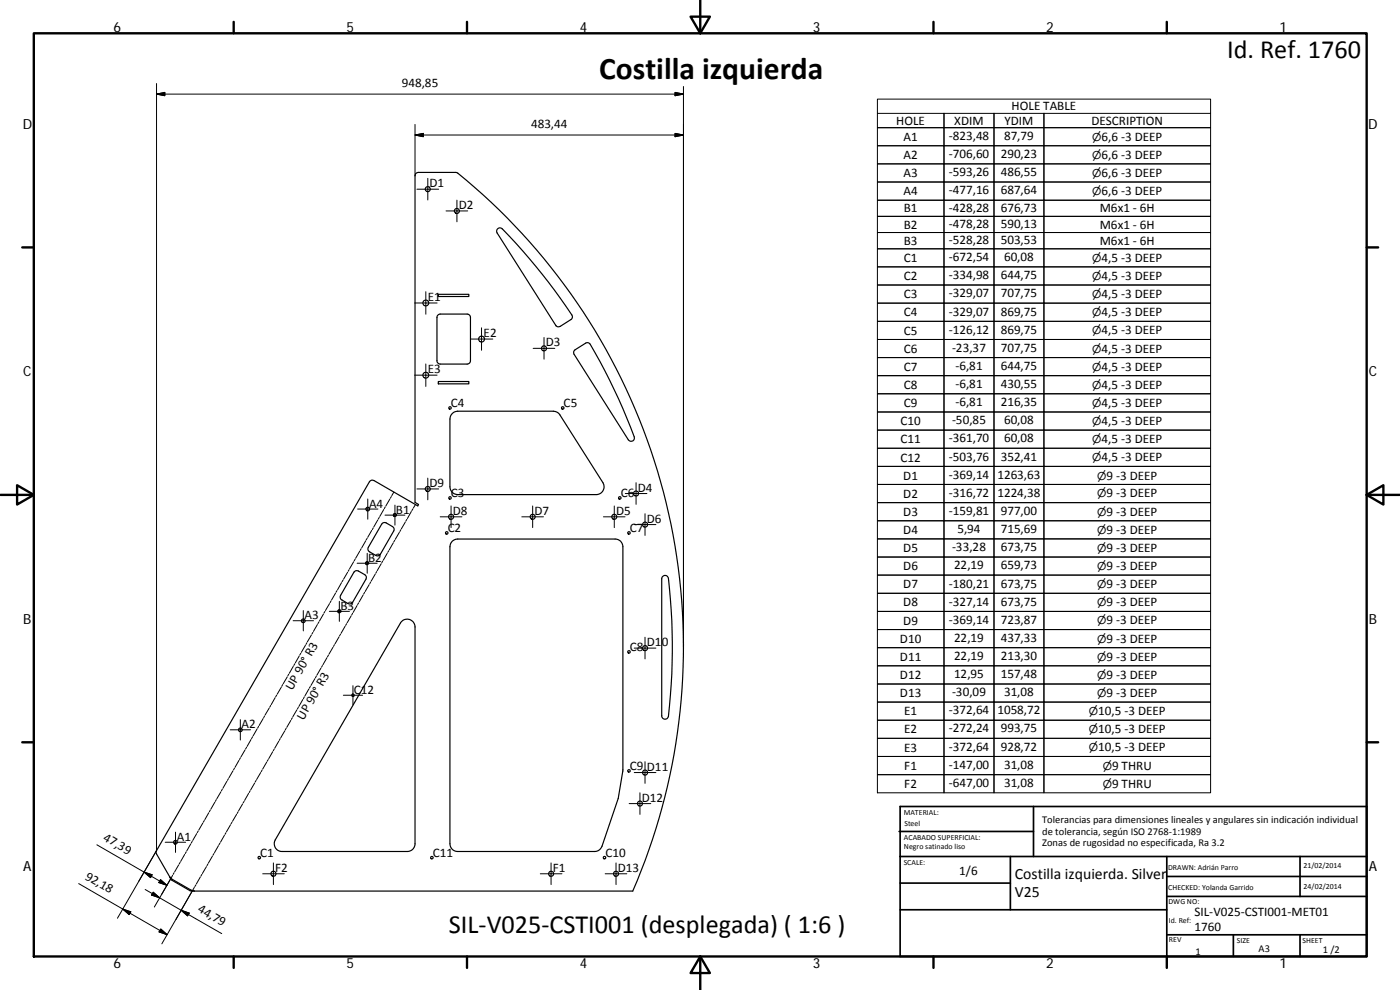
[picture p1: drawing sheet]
<svg xmlns="http://www.w3.org/2000/svg" width="420mm" height="297mm" viewBox="0 0 420 297" stroke-linecap="round" stroke-linejoin="round" font-family="sans-serif">
<g fill="none" stroke="#000" stroke-width=".36">
<path d="M124.7 52.1l.8-.4 11.5 .1a183 183 0 0 1 52.9 215.6h-131.6l-1.1-.4-6-3.6-4.3-7.4 .1-.8 64-110.8 .6-.3 .6 .1 13.2 7.6 .2-.4-1-.7v-98zM149.3 68.7l.6-.3h.5a160.1 160.1 0 0 1 21.4 26.5l-.3 .9-3.4 2.1-.6 .2-.6-.3-17.7-27.9-.2-.5zM131.3 94.6l.8-.4h8.1l.8 .4 .2 .6v13l-.2 .7-.4 .2-8.5 .1-.9-.5-.1-13.4zM131.5 88.3h9.2v.7h-9.2zM131.5 114.5h9.2v.7h-9.2zM172.4 105.1l3.5-2.2 .9 .1a156 156 0 0 1 13.6 28.6 1 1 0 0 1-.8 .8 1 1 0 0 1-1-.4l-16.3-25.7-.1-.6zM135.7 124.1l.6-.5 1.1-.2h28.7l.9 .2 1 .9 12.9 20.3a2.36 2.36 0 0 1-1.9 3.6h-41.6a2.35 2.35 0 0 1-2.4-2.3v-20.4l.3-1zM114.8 156.9h1.1l2.1 1.2 .3 .8-4.1 7.4-1 .5-2.5-1.4-.3-.8zM106.3 171.5l.6-.3 .7 .1 2 1.3 .3 .8-4.1 7.3-.9 .5-2.5-1.3-.3-1.1zM135.7 162.4l1-.6 .7-.1h47.2a2.28 2.28 0 0 1 2.3 2.3v67.1l-1.4 8.5-4.8 14.3a2.34 2.34 0 0 1-2.3 1.6h-41a2.31 2.31 0 0 1-2.4-2.3v-89.2l.3-1zM198.8 173a1 1 0 0 1 1.1-.3 1 1 0 0 1 .7 .8 172.3 172.3 0 0 1-.2 41.8 .99 .99 0 0 1-1.1 .4 .99 .99 0 0 1-.7-.9v-41.1zM120.6 186.4a2.34 2.34 0 0 1 2.6-.4 2.34 2.34 0 0 1 1.4 2.1v65.1a2.31 2.31 0 0 1-2.4 2.3h-37.6a2.32 2.32 0 0 1-2-3.5z"/>
<path d="M50.9 263.1l.7 1 5.5 3.2 1.2 .1"/>
<circle cx="128.4" cy="56.8" r=".75"/>
<circle cx="137.1" cy="63.3" r=".75"/>
<circle cx="127.8" cy="90.9" r=".88"/>
<circle cx="127.8" cy="112.6" r=".88"/>
<circle cx="144.5" cy="101.7" r=".87"/>
<circle cx="163.3" cy="104.5" r=".76"/>
<circle cx="135.1" cy="122.4" r=".38"/>
<circle cx="168.9" cy="122.4" r=".39"/>
<circle cx="110.4" cy="152.7" r=".55"/>
<circle cx="118.5" cy="154.5" r=".41"/>
<circle cx="128.4" cy="146.7" r=".75"/>
<circle cx="134.1" cy="159.9" r=".38"/>
<circle cx="135.1" cy="149.4" r=".38"/>
<circle cx="135.4" cy="155.1" r=".76"/>
<circle cx="159.9" cy="155.1" r=".76"/>
<circle cx="184.4" cy="155.1" r=".76"/>
<circle cx="186" cy="149.4" r=".39"/>
<circle cx="188.8" cy="159.9" r=".36"/>
<circle cx="190.9" cy="148.1" r=".75"/>
<circle cx="193.6" cy="157.4" r=".74"/>
<circle cx="110.2" cy="169" r=".42"/>
<circle cx="91" cy="186.3" r=".55"/>
<circle cx="101.9" cy="183.4" r=".42"/>
<circle cx="188.8" cy="195.6" r=".37"/>
<circle cx="193.6" cy="194.5" r=".75"/>
<circle cx="72.1" cy="219" r=".55"/>
<circle cx="105.9" cy="208.6" r=".38"/>
<circle cx="188.8" cy="231.3" r=".36"/>
<circle cx="193.6" cy="231.8" r=".75"/>
<circle cx="52.7" cy="252.7" r=".56"/>
<circle cx="77.8" cy="257.3" r=".36"/>
<circle cx="129.6" cy="257.3" r=".38"/>
<circle cx="181.4" cy="257.3" r=".36"/>
<circle cx="192.1" cy="241.1" r=".74"/>
<circle cx="82.1" cy="262.1" r=".76"/>
<circle cx="165.4" cy="262.2" r=".75"/>
<circle cx="184.9" cy="262.1" r=".76"/>
</g>
<g fill="none" stroke="#000" stroke-width=".3">
<path d="M47 28.2l2.5-.5v1zM47 28.2h158.1M47 25.1v230.1l-11.7 20.3M124.6 37.3v15.4M202.6 27.7l2.5 .5-2.5 .5zM205.1 26v168.2M263.3 34h20v4.3M263.3 29.7h100v208.2h-100zM298.3 34v203.9M313.3 38.3v5.4h50h-100h20v5.5M363.3 34h-80v203.9v-5.5h-20h100h-50v-5.4M124.6 40.5l2.4-.5v1z"/>
<path d="M124.6 40.5h80.5M125.1 56.8h6.5M128.4 53.5v6.5M202.6 40l2.5 .5-2.5 .5zM283.3 43.7v-5.4h-20h100h-50v-4.3v203.9M313.3 43.7v5.5h50h-100h20v5.4M313.3 49.2v5.4h50h-100h20v5.5M313.3 54.6v5.5h50h-100h20v4.8M133.9 63.3h6.5M137.1 60v6.5M313.3 60.1v4.8h50h-100h20v4.9M313.3 64.9v4.9h50h-100h20v4.9"/>
<path d="M313.3 69.8v4.9h50h-100h20v5.4M313.3 74.7v5.4h50h-100h20v5.4M124.4 90.9h6.8M127.8 87.5v6.8M144.5 98.4v6.7M313.3 80.1v5.4h50h-100h20v5.5M313.3 85.5v5.5h50h-100h20v5.4M313.3 91v5.4h50h-100h20v5.5M313.3 96.4v5.5h50h-100h20v5.4M124.4 112.6h6.8M127.8 109.2v6.8M141.2 101.7h6.7"/>
<path d="M160 104.5h6.5M163.3 101.3v6.5M313.3 101.9v5.4h50h-100h20v5.4M313.3 107.3v5.4h50h-100h20v5.5M313.3 112.7v5.5h50h-100h20v5.4M313.3 118.2v5.4h50h-100h20v5.5M313.3 123.6v5.5h50h-100h20v5.4M313.3 129.1v5.4h50h-100h20v5.4M313.3 134.5v5.4h50h-100h20v5.5M313.3 139.9v5.5h50h-100h20v5.4M107.3 152.7h6.1M110.4 149.7v6.1"/>
<path d="M111.6 159.2l-1.2 2M112 158.4l-.3 .5M113.4 156l-1.2 2.1M113.8 155.2l-.3 .5M115.2 152.9l-1.2 2.1M115.5 154.6h6M115.6 152.1l-.3 .5M117 149.7l-1.2 2.1M117.5 149l-.4 .5M118.2 147.6l-.6 1.1M118.5 151.6v6M119 154.7a.5 .5 0 0 0-.3-.6 .5 .5 0 0 0-.6 .3 .5 .5 0 0 0 .3 .6"/>
<path d="M119.9 159.7l-1.3 2.1M120.3 158.9l-.3 .6M121.7 156.6l-1.3 2.1M122.1 155.8l-.3 .5M123.5 153.5l-1.2 2.1M123.9 152.7l-.3 .5M124.7 151.4l-.6 1M125.1 146.7h6.5M128.4 143.4v6.6M132.1 155.1h6.5M135.4 151.8v6.5M156.6 155.1h6.5"/>
<path d="M159.9 151.8v6.5M181.1 155.1h6.5M184.4 151.8v6.5M187.7 148.1h6.5M190.3 157.4h6.5M190.9 144.8v6.5M193.6 154.1v6.6M313.3 145.4v5.4h50h-100h20v5.5M313.3 150.8v5.5h50h-100h20v5.4M313.3 156.3v5.4h50h-100h20v5.4M100.7 178l-1.2 2M101.1 177.2l-.3 .5"/>
<path d="M102.5 174.8l-1.2 2.1M103 174l-.4 .6M104.3 171.7l-1.2 2.1M104.8 170.9l-.3 .5M106.1 168.6l-1.2 2M106.6 167.8l-.3 .5M107.2 169h6M107.9 165.4l-1.2 2.1M108.4 164.6l-.3 .6M109 178.5l-1.2 2.1M109.4 177.7l-.3 .6M109.8 162.3l-1.2 2.1"/>
<path d="M110.2 161.5l-.3 .5M110.2 166v6M110.6 169.2a.49 .49 0 0 0-.2-.7 .49 .49 0 0 0-.7 .3 .49 .49 0 0 0 .3 .7M110.8 175.4l-1.2 2.1M111.2 174.6l-.2 .6M112.6 172.3l-1.2 2.1M113.1 171.5l-.3 .5M114.4 169.1l-1.2 2.1M114.9 168.3l-.3 .6M116.2 166l-1.2 2.1M116.7 165.2l-.3 .5M118 162.9l-1.2 2.1"/>
<path d="M118.5 162.1l-.3 .5M313.3 161.7v5.4h50h-100h20v5.5M313.3 167.1v5.5h50h-100h20v5.4M313.3 172.6v5.4h50h-100h20v5.5M313.3 178v5.5h50h-100h20v5.4M88 186.2h6.1M88 199.9l-1.2 2.1M88.5 199.1l-.3 .6M89.8 196.8l-1.2 2.1M90.3 196l-.3 .5M91 183.2v6.1M91.7 193.6l-1.3 2.1"/>
<path d="M92.1 192.9l-.3 .5M93.5 190.5l-1.3 2.1M93.9 189.7l-.3 .5M95.3 187.4l-1.2 2M95.7 186.6l-.3 .5M96.8 199.7l-.3 .5M97.1 184.2l-1.2 2.1M97.5 183.5l-.3 .5M98.1 197.3l-1.2 2.1M98.6 196.6l-.3 .5M98.8 183.4h6.1M98.9 181.1l-1.2 2.1"/>
<path d="M99.3 180.3l-.3 .5M99.9 194.2l-1.2 2.1M100.4 193.4l-.3 .6M101.8 191.1l-1.2 2.1M101.8 180.4v6M102.2 190.3l-.3 .5M102.3 183.6a.51 .51 0 0 0-.3-.7 .51 .51 0 0 0-.6 .3 .51 .51 0 0 0 .3 .7M103.6 187.9l-1.2 2.1M104 187.1l-.3 .6M105.4 184.8l-1.2 2.1M105.8 184l-.3 .6M107.2 181.7l-1.2 2.1"/>
<path d="M107.6 180.9l-.3 .5M190.3 194.5h6.5M193.6 191.2v6.5M313.3 183.5v5.4h50h-100h20v5.4M313.3 188.9v5.4h50h-100h20v5.5M313.3 194.3v5.5h50h-100h20v5.4M313.3 199.8v5.4h50h-100h20v5.5M69.1 219h6.1M72.1 215.9v6.1M77.1 218.7l-1.1 2.1M77.6 218l-.3 .5M79 215.6l-1.2 2.1"/>
<path d="M79.4 214.8l-.3 .5M80.8 212.5l-1.2 2M81.2 211.7l-.3 .5M82.6 209.3l-1.2 2.1M83 208.6l-.3 .5M84.4 206.2l-1.2 2.1M84.8 205.4l-.3 .5M85.5 219.3l-1.2 2.1M85.9 218.5l-.3 .5M86.2 203.1l-1.2 2M86.7 202.3l-.3 .5M87.3 216.2l-1.2 2"/>
<path d="M87.7 215.3l-.3 .6M89.1 213l-1.2 2.1M89.5 212.2l-.3 .5M90.9 209.9l-1.2 2.1M91.3 209.1l-.3 .5M92.7 206.7l-1.2 2.1M93.1 206l-.3 .5M94.5 203.6l-1.2 2.1M95 202.8l-.3 .5M96.3 200.5l-1.2 2.1M103 208.6h5.8M105.9 205.7v5.8"/>
<path d="M313.3 205.2v5.5h50h-100h20v5.4M313.3 210.7v5.4h50h-100h20v5.4M313.3 216.1v5.4h50h-100h20v5.5M64.9 239.9l-.3 .5M66.3 237.6l-1.2 2M66.7 236.8l-.2 .5M68.1 234.4l-1.2 2.1M68.6 233.6l-.3 .5M69.9 231.3l-1.2 2.1M70.4 230.5l-.3 .5M71.7 228.1l-1.2 2.2M72.2 227.4l-.3 .5"/>
<path d="M73.5 225l-1.2 2.1M74 224.2l-.3 .5M74.6 238.1l-1.2 2.1M75.1 237.3l-.3 .5M75.3 221.9l-1.1 2.1M75.8 221.1l-.3 .5M76.4 235l-1.2 2M76.9 234.1l-.3 .6M78.2 231.8l-1.2 2.1M78.7 231l-.3 .5M80 228.7l-1.2 2.1M80.5 227.9l-.3 .5"/>
<path d="M81.8 225.6l-1.1 2M82.3 224.7l-.3 .6M83.7 222.4l-1.2 2.1M84.1 221.6l-.3 .5M190.3 231.8h6.5M192.1 237.9v6.4M193.6 228.5v6.5M313.3 221.5v5.5h50h-100h20v5.4M29.1 253.5l21 12.1M49.6 252.7h6.1M52.7 249.7v6.1M53.6 259.5l-1.2 2.1"/>
<path d="M54.1 258.7l-.3 .5M55.4 256.4l-1.2 2.1M55.9 255.6l-.3 .5M57.2 253.2l-1.2 2.1M57.7 252.4l-.3 .6M59 250.1l-1.2 2.1M59.5 249.3l-.3 .5M60.9 247l-1.2 2M61.3 246.2l-.3 .5M62.4 259.2l-.3 .5M62.7 243.8l-1.2 2.1M63.1 243l-.3 .5"/>
<path d="M63.8 256.9l-1.3 2.1M64.2 256.1l-.3 .5M64.5 240.7l-1.2 2.1M65.6 253.7l-1.2 2.1M66 252.9l-.3 .6M67.4 250.6l-1.2 2.1M67.8 249.8l-.3 .5M69.2 247.5l-1.2 2.1M69.6 246.7l-.3 .5M71 244.3l-1.2 2.1M71.5 243.5l-.3 .6M72.8 241.2l-1.2 2.1"/>
<path d="M73.3 240.4l-.3 .5M82.1 258.9v6.5M165.4 258.9v6.5M184.9 258.9v6.5M188.8 241.1h6.5M23.6 265.1l26.6 15.3M36.8 272.8l2.5 .8-.5 .8zM43.2 261.7l2.4 .8-.4 .8zM43.6 266.9l22.9 13.2M46 267.7l1.9 1.7-2.4-.8zM48.2 263.9l1.9 1.7-2.4-.8zM48.2 278.7l2 1.7-2.5-.8z"/>
<path d="M51.8 262.7l-5.5 9.4M52.2 261.9l-.2 .5M54.4 273.1l2.4 .9-.5 .8zM58.3 266.3l-9.7 16.9M58.8 265.5l-.3 .5M60.1 263.1l-1.2 2.1M60.6 262.3l-.3 .6M62 260l-1.3 2.1M78.8 262.2h6.5M162.1 262.2h6.5M181.6 262.2h6.5"/>
</g>
<g fill="none" stroke="#000" stroke-width=".71">
<path d="M10.1 10h400.1v277h-400.1zM70.1 6.6v3.4M140.2 6.6v3.4M207.3 5h5.8l-2.9 5zM210.2 0v10M280.2 6.6v3.4M350.2 6.6v3.4M6.7 74.2h3.4M410.2 74.2h3.4M.2 148.5h9.9M5.1 145.6l5 2.9-5 2.9zM410.2 148.5l5-2.9v5.8z"/>
<path d="M410.2 148.5h9.9M6.7 222.7h3.4M410.2 222.7h3.4M70.1 287v3.4M140.2 287v3.4M210.2 287l2.9 5h-5.8zM210.2 287v10M280.2 287v3.4M350.2 287v3.4"/>
</g>
<g fill="none" stroke="#000" stroke-width=".51">
<path d="M269.8 249.5h40.4M270.1 257h140.1M270.1 242h140.1v45h-140.1zM303.2 257v16M310.2 242v15M350.2 257v30M390.2 257v12M270.1 273h80.1M270.1 265h33.1M350.2 269h60M350.2 263h60M350.2 280.5h60"/>
<path d="M370.2 280.5v6.5M390.2 280.5v6.5"/>
</g>
<path d="M47 28.2l2.5-.5v1zM202.6 27.7l2.5 .5-2.5 .5zM124.6 40.5l2.4-.5v1zM202.6 40l2.5 .5-2.5 .5zM36.8 272.8l2.5 .8-.5 .8zM46 267.7l1.9 1.7-2.4-.8zM43.2 261.7l2.4 .8-.4 .8zM48.2 263.9l1.9 1.7-2.4-.8zM48.2 278.7l2 1.7-2.5-.8zM54.4 273.1l2.4 .9-.5 .8z" fill="#000" stroke="#000" stroke-width=".3"/>
<text font-size="9.4" x="179.8" y="23.6">Costilla izquierda</text>
<g font-size="7.9">
<text x="368.3" y="17.3">Id. Ref. 1760</text>
<text x="134.7" y="279.8">SIL‐V025‐CSTI001 (desplegada) ( 1:6 )</text>
</g>
<g font-size="4.7">
<text x="304.6" y="263.9">Costilla izquierda. Silver</text>
<text x="304.6" y="269.3">V25</text>
</g>
<g font-size="4.2">
<text x="34" y="9.6">6</text>
<text x="104" y="9.6">5</text>
<text x="174" y="9.6">4</text>
<text x="244" y="9.6">3</text>
<text x="314" y="9.6">2</text>
<text x="384" y="9.6">1</text>
<text x="6.8" y="38.7">D</text>
<text x="410.6" y="38.7">D</text>
<text x="7" y="112.9">C</text>
<text x="410.8" y="112.9">C</text>
<text x="7" y="187.1">B</text>
<text x="410.8" y="187.1">B</text>
<text x="7" y="261.3">A</text>
<text x="410.8" y="261.3">A</text>
<text x="34" y="290.4">6</text>
<text x="104" y="290.4">5</text>
<text x="174" y="290.4">4</text>
<text x="244" y="290.4">3</text>
<text x="314" y="290.4">2</text>
<text x="384" y="290.4">1</text>
</g>
<g font-size="3.9">
<text x="120.6" y="26.2">948,85</text>
<text x="303.6" y="33.1">HOLE TABLE</text>
<text x="159.4" y="38.5">483,44</text>
<text x="269" y="37.4">HOLE</text>
<text x="286.4" y="37.4">XDIM</text>
<text x="301.4" y="37.4">YDIM</text>
<text x="327.6" y="37.4">DESCRIPTION</text>
<text x="271.2" y="42.3">A1</text>
<text x="271.2" y="47.7">A2</text>
<text x="284.7" y="42">‐823,48</text>
<text x="284.7" y="47.5">‐706,60</text>
<text x="300.3" y="47.5">290,23</text>
<text x="301.3" y="42">87,79</text>
<text x="330.6" y="42.2">6,6 ‐3 DEEP</text>
<text x="330.6" y="47.7">6,6 ‐3 DEEP</text>
<text x="271.2" y="53.1">A3</text>
<text x="284.7" y="52.9">‐593,26</text>
<text x="300.3" y="52.9">486,55</text>
<text x="330.6" y="53.1">6,6 ‐3 DEEP</text>
<text x="128.9" y="56.2">D1</text>
<text x="271.2" y="58.6">A4</text>
<text x="284.7" y="58.3">‐477,16</text>
<text x="300.3" y="58.3">687,64</text>
<text x="330.6" y="58.5">6,6 ‐3 DEEP</text>
<text x="137.7" y="62.8">D2</text>
<text x="271.2" y="63.8">B1</text>
<text x="284.7" y="63.5">‐428,28</text>
<text x="300.3" y="63.5">676,73</text>
<text x="330" y="63.8">M6x1 ‐ 6H</text>
<text x="271.2" y="68.6">B2</text>
<text x="284.7" y="68.3">‐478,28</text>
<text x="300.3" y="68.3">590,13</text>
<text x="330" y="68.6">M6x1 ‐ 6H</text>
<text x="271.2" y="73.5">B3</text>
<text x="284.7" y="73.2">‐528,28</text>
<text x="300.3" y="73.2">503,53</text>
<text x="330" y="73.5">M6x1 ‐ 6H</text>
<text x="271.3" y="78.6">C1</text>
<text x="284.7" y="78.4">‐672,54</text>
<text x="284.7" y="83.8">‐334,98</text>
<text x="300.3" y="83.8">644,75</text>
<text x="301.3" y="78.4">60,08</text>
<text x="330.6" y="78.6">4,5 ‐3 DEEP</text>
<text x="271.3" y="84.1">C2</text>
<text x="271.3" y="89.5">C3</text>
<text x="284.7" y="89.3">‐329,07</text>
<text x="300.3" y="89.3">707,75</text>
<text x="330.6" y="84">4,5 ‐3 DEEP</text>
<text x="330.6" y="89.5">4,5 ‐3 DEEP</text>
<text x="128.4" y="90.3">E1</text>
<text x="271.3" y="94.9">C4</text>
<text x="284.7" y="94.7">‐329,07</text>
<text x="300.3" y="94.7">869,75</text>
<text x="330.6" y="94.9">4,5 ‐3 DEEP</text>
<text x="145.2" y="101.1">E2</text>
<text x="271.3" y="100.4">C5</text>
<text x="284.7" y="100.1">‐126,12</text>
<text x="300.3" y="100.1">869,75</text>
<text x="330.6" y="100.4">4,5 ‐3 DEEP</text>
<text x="163.8" y="103.9">D3</text>
<text x="271.3" y="105.8">C6</text>
<text x="285.7" y="105.6">‐23,37</text>
<text x="300.3" y="105.6">707,75</text>
<text x="330.6" y="105.8">4,5 ‐3 DEEP</text>
<text x="128.4" y="111.9">E3</text>
<text x="271.3" y="111.3">C7</text>
<text x="286.7" y="111">‐6,81</text>
<text x="300.3" y="111">644,75</text>
<text x="330.6" y="111.2">4,5 ‐3 DEEP</text>
<text x="271.3" y="116.7">C8</text>
<text x="286.7" y="116.5">‐6,81</text>
<text x="300.3" y="116.5">430,55</text>
<text x="330.6" y="116.6">4,5 ‐3 DEEP</text>
<text x="135.4" y="122.1">C4</text>
<text x="169.2" y="122.1">C5</text>
<text x="271.3" y="122.2">C9</text>
<text x="286.7" y="121.9">‐6,81</text>
<text x="300.3" y="121.9">216,35</text>
<text x="330.6" y="122.1">4,5 ‐3 DEEP</text>
<text x="270.2" y="127.6">C10</text>
<text x="285.7" y="127.3">‐50,85</text>
<text x="301.3" y="127.3">60,08</text>
<text x="330.6" y="127.6">4,5 ‐3 DEEP</text>
<text x="270.2" y="133">C11</text>
<text x="284.7" y="132.8">‐361,70</text>
<text x="301.3" y="132.8">60,08</text>
<text x="330.6" y="133">4,5 ‐3 DEEP</text>
<text x="270.2" y="138.5">C12</text>
<text x="271.1" y="143.9">D1</text>
<text x="284.7" y="138.2">‐503,76</text>
<text x="284.7" y="143.7">‐369,14</text>
<text x="299.3" y="143.7">1263,63</text>
<text x="300.3" y="138.2">352,41</text>
<text x="330.6" y="138.4">4,5 ‐3 DEEP</text>
<text x="332.1" y="143.9">9 ‐3 DEEP</text>
<text x="128.9" y="146.2">D9</text>
<text x="135.4" y="149.1">C3</text>
<text x="186.3" y="149.1">C6</text>
<text x="191.4" y="147.6">D4</text>
<text x="271.1" y="149.4">D2</text>
<text x="284.7" y="149.1">‐316,72</text>
<text x="299.3" y="149.1">1224,38</text>
<text x="332.1" y="149.3">9 ‐3 DEEP</text>
<text x="110.8" y="152.3">A4</text>
<text x="118.8" y="154.3">B1</text>
<text x="135.9" y="154.5">D8</text>
<text x="160.4" y="154.5">D7</text>
<text x="184.9" y="154.5">D5</text>
<text x="271.1" y="154.7">D3</text>
<text x="284.7" y="154.5">‐159,81</text>
<text x="300.3" y="154.5">977,00</text>
<text x="332.1" y="154.7">9 ‐3 DEEP</text>
<text x="134.4" y="159.6">C2</text>
<text x="189.1" y="159.6">C7</text>
<text x="194.2" y="156.8">D6</text>
<text x="271.1" y="160.2">D4</text>
<text x="287.3" y="159.9">5,94</text>
<text x="300.3" y="159.9">715,69</text>
<text x="332.1" y="160.2">9 ‐3 DEEP</text>
<text x="271.1" y="165.6">D5</text>
<text x="285.7" y="165.4">‐33,28</text>
<text x="300.3" y="165.4">673,75</text>
<text x="332.1" y="165.6">9 ‐3 DEEP</text>
<text x="110.5" y="168.7">B2</text>
<text x="271.1" y="171.1">D6</text>
<text x="286.3" y="170.8">22,19</text>
<text x="300.3" y="170.8">659,73</text>
<text x="332.1" y="171">9 ‐3 DEEP</text>
<text x="271.1" y="176.5">D7</text>
<text x="284.7" y="176.3">‐180,21</text>
<text x="300.3" y="176.3">673,75</text>
<text x="332.1" y="176.5">9 ‐3 DEEP</text>
<text x="91.4" y="185.8">A3</text>
<text x="102.1" y="183.1">B3</text>
<text x="271.1" y="181.9">D8</text>
<text x="284.7" y="181.7">‐327,14</text>
<text x="300.3" y="181.7">673,75</text>
<text x="332.1" y="181.9">9 ‐3 DEEP</text>
<text x="271.1" y="187.4">D9</text>
<text x="284.7" y="187.1">‐369,14</text>
<text x="300.3" y="187.1">723,87</text>
<text x="332.1" y="187.4">9 ‐3 DEEP</text>
<text x="189.1" y="195.3">C8</text>
<text x="194.2" y="193.9">D10</text>
<text x="270.1" y="192.8">D10</text>
<text x="286.3" y="192.6">22,19</text>
<text x="300.3" y="192.6">437,33</text>
<text x="332.1" y="192.8">9 ‐3 DEEP</text>
<text x="270.1" y="198.3">D11</text>
<text x="270.1" y="203.8">D12</text>
<text x="286.3" y="198">22,19</text>
<text x="286.3" y="203.5">12,95</text>
<text x="300.3" y="198">213,30</text>
<text x="300.3" y="203.5">157,48</text>
<text x="332.1" y="198.2">9 ‐3 DEEP</text>
<text x="332.1" y="203.7">9 ‐3 DEEP</text>
<text x="87.7" y="207.3" transform="rotate(-60 87.7 207.3)">UP 90° R3</text>
<text x="106.2" y="208.3">C12</text>
<text x="270.1" y="209.2">D13</text>
<text x="285.7" y="208.9">‐30,09</text>
<text x="301.3" y="208.9">31,08</text>
<text x="332.1" y="209.1">9 ‐3 DEEP</text>
<text x="271.3" y="214.6">E1</text>
<text x="284.7" y="214.3">‐372,64</text>
<text x="299.3" y="214.3">1058,72</text>
<text x="329.6" y="214.6">10,5 ‐3 DEEP</text>
<text x="72.5" y="218.6">A2</text>
<text x="91.1" y="216.3" transform="rotate(-60 91.1 216.3)">UP 90° R3</text>
<text x="271.3" y="220">E2</text>
<text x="284.7" y="219.8">‐272,24</text>
<text x="300.3" y="219.8">993,75</text>
<text x="329.6" y="220">10,5 ‐3 DEEP</text>
<text x="271.3" y="225.5">E3</text>
<text x="284.7" y="225.2">‐372,64</text>
<text x="300.3" y="225.2">928,72</text>
<text x="329.6" y="225.4">10,5 ‐3 DEEP</text>
<text x="189.1" y="231">C9</text>
<text x="194.2" y="231.3">D11</text>
<text x="271.4" y="230.9">F1</text>
<text x="284.7" y="230.7">‐147,00</text>
<text x="301.3" y="230.7">31,08</text>
<text x="333.7" y="230.9">9 THRU</text>
<text x="271.4" y="236.4">F2</text>
<text x="284.7" y="236.1">‐647,00</text>
<text x="301.3" y="236.1">31,08</text>
<text x="333.7" y="236.3">9 THRU</text>
<text x="192.6" y="240.6">D12</text>
<text x="30.8" y="252.1" transform="rotate(30 30.8 252.1)">47,39</text>
<text x="53.1" y="252.3">A1</text>
<text x="78.1" y="257">C1</text>
<text x="129.9" y="257">C11</text>
<text x="181.7" y="257">C10</text>
<text x="25.3" y="263.7" transform="rotate(30 25.3 263.7)">92,18</text>
<text x="82.6" y="261.6">F2</text>
<text x="166" y="261.6">F1</text>
<text x="185.4" y="261.6">D13</text>
<text x="287.9" y="262.6">1/6</text>
<text x="59.1" y="273.5" transform="rotate(30 59.1 273.5)">44,79</text>
<text x="358.5" y="274.9">SIL‐V025‐CSTI001‐MET01</text>
<text x="358.5" y="279.4">1760</text>
</g>
<g font-size="3.3">
<text x="327.8" y="42.2">⌀</text>
<text x="327.8" y="47.7">⌀</text>
<text x="327.8" y="53.1">⌀</text>
<text x="327.8" y="58.5">⌀</text>
<text x="327.8" y="78.6">⌀</text>
<text x="327.8" y="84">⌀</text>
<text x="327.8" y="89.5">⌀</text>
<text x="327.8" y="94.9">⌀</text>
<text x="327.8" y="100.4">⌀</text>
<text x="327.8" y="105.8">⌀</text>
<text x="327.8" y="111.2">⌀</text>
<text x="327.8" y="116.6">⌀</text>
<text x="327.8" y="122.1">⌀</text>
<text x="327.8" y="127.6">⌀</text>
<text x="327.8" y="133">⌀</text>
<text x="327.8" y="138.4">⌀</text>
<text x="329.3" y="143.9">⌀</text>
<text x="329.3" y="149.3">⌀</text>
<text x="329.3" y="154.7">⌀</text>
<text x="329.3" y="160.2">⌀</text>
<text x="329.3" y="165.6">⌀</text>
<text x="329.3" y="171">⌀</text>
<text x="329.3" y="176.5">⌀</text>
<text x="329.3" y="181.9">⌀</text>
<text x="329.3" y="187.4">⌀</text>
<text x="329.3" y="192.8">⌀</text>
<text x="329.3" y="198.2">⌀</text>
<text x="329.3" y="203.7">⌀</text>
<text x="329.3" y="209.1">⌀</text>
<text x="326.8" y="214.6">⌀</text>
<text x="326.8" y="220">⌀</text>
<text x="326.8" y="225.4">⌀</text>
<text x="330.9" y="230.9">⌀</text>
<text x="330.9" y="236.3">⌀</text>
</g>
<g font-size="3.1">
<text x="312.8" y="246.8">Tolerancias para dimensiones lineales y angulares sin indicación individual</text>
<text x="312.8" y="250.4">de tolerancia, según ISO 2768‐1:1989</text>
<text x="312.8" y="254">Zonas de rugosidad no especificada, Ra 3.2</text>
<text x="358.7" y="286.4">1</text>
<text x="377.7" y="285.6">A3</text>
<text x="397" y="285.9">1 /2</text>
</g>
<g font-size="2.4">
<text x="271.2" y="244.4">MATERIAL:</text>
<text x="271.3" y="251.9">ACABADO SUPERFICIAL:</text>
<text x="271.4" y="247.9">Steel</text>
<text x="271.3" y="254.6">Negro satinado liso</text>
<text x="271.2" y="259.7">SCALE:</text>
<text x="350.6" y="260.9">DRAWN: Adrián Parro</text>
<text x="391.2" y="260.6">21/02/2014</text>
<text x="350.6" y="267">CHECKED: Yolanda Garrido</text>
<text x="391.2" y="266.6">24/02/2014</text>
<text x="350.7" y="271.4">DWG NO:</text>
<text x="350.8" y="276.8">Id. Ref:</text>
<text x="350.8" y="282.8">REV</text>
<text x="371.2" y="282.9">SIZE</text>
<text x="390.9" y="282.9">SHEET</text>
</g>
</svg>
